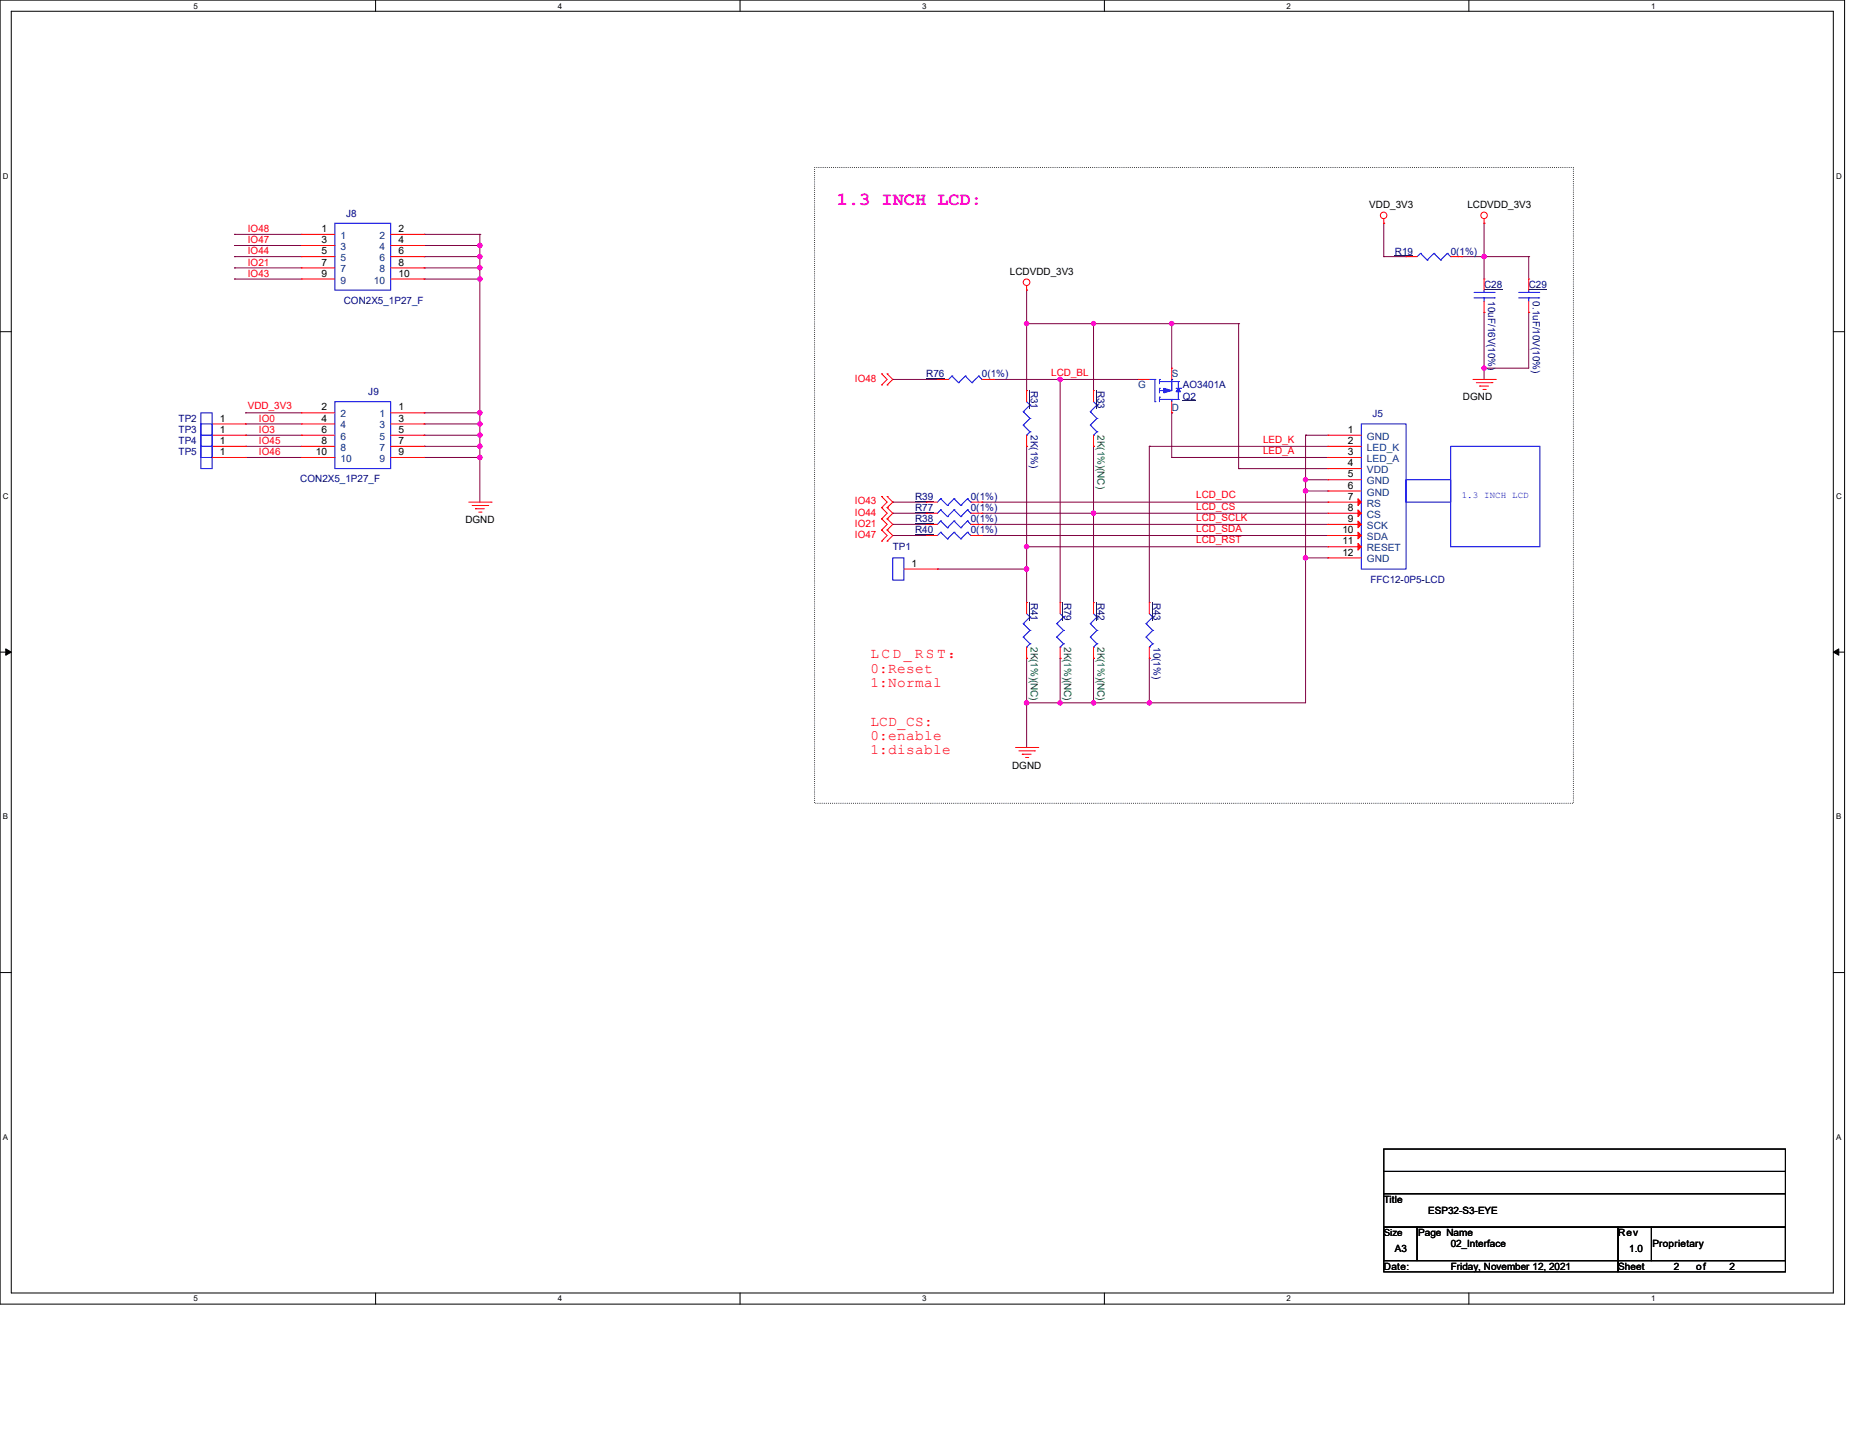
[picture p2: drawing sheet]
<svg xmlns="http://www.w3.org/2000/svg" width="558mm" height="431mm" viewBox="0 0 558 431" stroke-linecap="round" stroke-linejoin="round" font-family="sans-serif">
<g fill="none" stroke="#000" stroke-width=".3">
<path d="M0 0h554.3v392h-554.3zM3.4 3.4h547.5v385.2h-547.5zM112.9 0v3.4M222.4 0v3.4M331.9 0v3.4M441.4 0v3.4M0 99.7h3.4M550.9 99.7h3.3M0 196h3.4M1.7 195l1.7 1-1.7 .9zM550.9 196l1.6-1v1.9zM550.9 196h3.3"/>
<path d="M0 292.3h3.4M550.9 292.3h3.3M112.9 388.6v3.4M222.4 388.6v3.4M331.9 388.6v3.4M441.4 388.6v3.4"/>
</g>
<path d="M1.7 195l1.7 1-1.7 .9zM550.9 196l1.6-1v1.9z" fill="#000"/>
<path d="M244.8 50.3h228v191.1h-228z" fill="none" stroke="#000" stroke-width=".3" stroke-dasharray="0 .6"/>
<path d="M308.5 197.9h.1M308.5 197.9v13.3" fill="none" stroke="#800040" stroke-width=".3"/>
<circle cx="308.5" cy="211.2" r=".65" fill="#f0f"/>
<circle cx="308.5" cy="211.2" r=".65" fill="none" stroke="#f0f" stroke-width=".3"/>
<path d="M308.5 134.2h.1M308.5 134.2v30.1" fill="none" stroke="#800040" stroke-width=".3"/>
<circle cx="308.5" cy="164.3" r=".65" fill="#f0f"/>
<circle cx="308.5" cy="164.3" r=".65" fill="none" stroke="#f0f" stroke-width=".3"/>
<path d="M328.6 97.3h.1M328.6 97.3v20.1M328.6 134.2h.1M328.6 134.2v20.1" fill="none" stroke="#800040" stroke-width=".3"/>
<circle cx="328.6" cy="97.2" r=".63" fill="#f0f"/>
<circle cx="328.6" cy="97.2" r=".63" fill="none" stroke="#f0f" stroke-width=".3"/>
<path d="M308.5 97.3h.1M308.5 97.3h20.1M308.5 97.3v20.1" fill="none" stroke="#800040" stroke-width=".3"/>
<circle cx="308.5" cy="97.2" r=".65" fill="#f0f"/>
<circle cx="308.5" cy="97.2" r=".65" fill="none" stroke="#f0f" stroke-width=".3"/>
<path d="M328.6 197.9h.1M328.6 197.9v13.3" fill="none" stroke="#800040" stroke-width=".3"/>
<circle cx="328.6" cy="211.2" r=".63" fill="#f0f"/>
<circle cx="328.6" cy="211.2" r=".63" fill="none" stroke="#f0f" stroke-width=".3"/>
<path d="M328.6 154.3h.1M328.6 154.3h70.4M308.5 164.3h.1M308.5 164.3v6.7M308.5 164.3h90.5M308.5 211.2h.1M308.5 211.2h10.1M308.5 211.2v13.5" fill="none" stroke="#800040" stroke-width=".3"/>
<circle cx="328.6" cy="154.2" r=".64" fill="#f0f"/>
<circle cx="328.6" cy="154.2" r=".64" fill="none" stroke="#f0f" stroke-width=".3"/>
<g fill="none" stroke="#800040" stroke-width=".3">
<path d="M415.8 67.1h.1M415.8 77.1h.1M415.8 67.1v10M415.8 77.1h6.7M439.3 77.1h.1M439.3 77.1h6.6M308.5 87.2h.1M308.5 87.2v10.1M445.9 93.9h.1M445.9 93.9v16.8M328.6 154.3h.1M328.6 154.3v26.8"/>
<path d="M328.6 211.2h.1M328.6 211.2h16.8"/>
</g>
<circle cx="445.9" cy="110.7" r=".63" fill="#f0f"/>
<circle cx="445.9" cy="110.7" r=".63" fill="none" stroke="#f0f" stroke-width=".3"/>
<g fill="none" stroke="#800040" stroke-width=".3">
<path d="M445.9 77.1h.1M445.9 67.1h.1M445.9 67.1v16.8M445.9 77.1h13.5M459.4 93.9h.1M459.4 93.9v16.8h-13.5M445.9 110.7h.1M445.9 110.7v3.3M352.1 137.5h.1M352.1 137.5h46.9M295.1 157.6h.1M295.1 150.9h.1"/>
<path d="M295.1 157.6h103.9M295.1 150.9h103.9M345.4 211.2h.1M345.4 211.2h46.9"/>
</g>
<circle cx="445.9" cy="77.1" r=".64" fill="#f0f"/>
<circle cx="445.9" cy="77.1" r=".64" fill="none" stroke="#f0f" stroke-width=".3"/>
<path d="M459.4 77.1h.1M459.4 77.1v6.8M328.6 97.3h.1M328.6 97.3h23.5M345.4 134.2h.1M345.4 134.2h53.6M345.4 134.2v46.9M345.4 197.9h.1M345.4 197.9v13.3" fill="none" stroke="#800040" stroke-width=".3"/>
<circle cx="345.4" cy="211.2" r=".64" fill="#f0f"/>
<circle cx="345.4" cy="211.2" r=".64" fill="none" stroke="#f0f" stroke-width=".3"/>
<path d="M352.1 97.3h.1M352.1 97.3v13.4" fill="none" stroke="#800040" stroke-width=".3"/>
<circle cx="352.1" cy="97.2" r=".65" fill="#f0f"/>
<circle cx="352.1" cy="97.2" r=".65" fill="none" stroke="#f0f" stroke-width=".3"/>
<path d="M352.1 97.3h.1M352.1 97.3h20.1M372.2 97.3h.1M372.2 97.3v43.5M352.1 124.1h.1M352.1 124.1v13.4M392.3 130.8h.1M392.3 130.8h6.7M392.3 130.8v13.4M372.2 140.8h.1M372.2 140.8h26.8" fill="none" stroke="#800040" stroke-width=".3"/>
<circle cx="392.3" cy="144.2" r=".65" fill="#f0f"/>
<circle cx="392.3" cy="144.2" r=".65" fill="none" stroke="#f0f" stroke-width=".3"/>
<path d="M392.3 144.2h.1M392.3 147.6h.1M392.3 144.2h6.7M392.3 147.6h6.7M392.3 144.2v23.5M392.3 167.7h.1M392.3 167.7h6.7" fill="none" stroke="#800040" stroke-width=".3"/>
<circle cx="392.3" cy="147.5" r=".65" fill="#f0f"/>
<circle cx="392.3" cy="147.5" r=".65" fill="none" stroke="#f0f" stroke-width=".3"/>
<path d="M392.3 167.7h.1M392.3 167.7v43.5" fill="none" stroke="#800040" stroke-width=".3"/>
<circle cx="392.3" cy="167.7" r=".66" fill="#f0f"/>
<circle cx="392.3" cy="167.7" r=".66" fill="none" stroke="#f0f" stroke-width=".3"/>
<path d="M268.3 114h.1M268.3 114h13.4M268.3 157.6h.1M268.3 154.3h.1M268.3 157.6h10M268.3 154.3h10M295.1 154.3h.1M295.1 154.3h33.5M318.6 197.9h.1M318.6 197.9v13.3" fill="none" stroke="#800040" stroke-width=".3"/>
<circle cx="318.5" cy="211.2" r=".65" fill="#f0f"/>
<circle cx="318.5" cy="211.2" r=".65" fill="none" stroke="#f0f" stroke-width=".3"/>
<path d="M318.6 114h.1M318.6 114v67.1M318.6 211.2h.1M318.6 211.2h10" fill="none" stroke="#800040" stroke-width=".3"/>
<circle cx="318.5" cy="114" r=".65" fill="#f0f"/>
<circle cx="318.5" cy="114" r=".65" fill="none" stroke="#f0f" stroke-width=".3"/>
<g fill="none" stroke="#800040" stroke-width=".3">
<path d="M70.4 73.8h.1M70.4 77.1h.1M70.4 70.4h.1M70.4 73.8h20.2M70.4 77.1h20.2M70.4 70.4h20.2M70.4 80.5h.1M70.4 83.9h.1M70.4 80.5h20.2M70.4 83.9h20.2M318.6 114h.1M318.6 114h23.4"/>
<path d="M73.8 124.1h.1M73.8 127.4h.1M73.8 130.8h.1M73.8 134.2h.1M73.8 137.5h.1M73.8 124.1h16.8M73.8 127.4h16.8M73.8 130.8h16.8M73.8 134.2h16.8M73.8 137.5h16.8M127.4 137.5h.1M127.4 137.5h16.8"/>
</g>
<circle cx="144.2" cy="137.5" r=".64" fill="#f0f"/>
<circle cx="144.2" cy="137.5" r=".64" fill="none" stroke="#f0f" stroke-width=".3"/>
<path d="M127.4 134.2h.1M127.4 134.2h16.8M144.2 137.5h.1M144.2 137.5v13.4" fill="none" stroke="#800040" stroke-width=".3"/>
<circle cx="144.2" cy="134.1" r=".64" fill="#f0f"/>
<circle cx="144.2" cy="134.1" r=".64" fill="none" stroke="#f0f" stroke-width=".3"/>
<path d="M127.4 130.8h.1M127.4 130.8h16.8M144.2 134.2h.1M144.2 134.2v3.3" fill="none" stroke="#800040" stroke-width=".3"/>
<circle cx="144.2" cy="130.8" r=".63" fill="#f0f"/>
<circle cx="144.2" cy="130.8" r=".63" fill="none" stroke="#f0f" stroke-width=".3"/>
<path d="M127.4 127.4h.1M127.4 127.4h16.8M144.2 130.8h.1M144.2 130.8v3.4" fill="none" stroke="#800040" stroke-width=".3"/>
<circle cx="144.2" cy="127.4" r=".63" fill="#f0f"/>
<circle cx="144.2" cy="127.4" r=".63" fill="none" stroke="#f0f" stroke-width=".3"/>
<path d="M127.4 83.9h.1M127.4 83.9h16.8M144.2 83.9h.1M144.2 83.9v46.9M127.4 124.1h.1M127.4 124.1h16.8M144.2 127.4h.1M144.2 124.1h.1" fill="none" stroke="#800040" stroke-width=".3"/>
<circle cx="144.2" cy="124.1" r=".64" fill="#f0f"/>
<circle cx="144.2" cy="124.1" r=".64" fill="none" stroke="#f0f" stroke-width=".3"/>
<circle cx="144.2" cy="83.8" r=".64" fill="#f0f"/>
<circle cx="144.2" cy="83.8" r=".64" fill="none" stroke="#f0f" stroke-width=".3"/>
<path d="M127.4 80.5h.1M127.4 80.5h16.8" fill="none" stroke="#800040" stroke-width=".3"/>
<circle cx="144.2" cy="80.5" r=".63" fill="#f0f"/>
<circle cx="144.2" cy="80.5" r=".63" fill="none" stroke="#f0f" stroke-width=".3"/>
<path d="M127.4 77.1h.1M127.4 77.1h16.8M144.2 80.5h.1M144.2 80.5v3.4" fill="none" stroke="#800040" stroke-width=".3"/>
<circle cx="144.2" cy="77.1" r=".63" fill="#f0f"/>
<circle cx="144.2" cy="77.1" r=".63" fill="none" stroke="#f0f" stroke-width=".3"/>
<path d="M127.4 73.8h.1M127.4 73.8h16.8M144.2 77.1h.1M144.2 77.1v3.4" fill="none" stroke="#800040" stroke-width=".3"/>
<circle cx="144.2" cy="73.8" r=".64" fill="#f0f"/>
<circle cx="144.2" cy="73.8" r=".64" fill="none" stroke="#f0f" stroke-width=".3"/>
<path d="M127.4 70.4h.1M127.4 70.4h16.8M144.2 73.8h.1M144.2 70.4h.1M144.2 70.4v6.7M281.7 171h.1M281.7 171h26.8M308.5 171h.1M308.5 171v10.1" fill="none" stroke="#800040" stroke-width=".3"/>
<circle cx="308.5" cy="171" r=".66" fill="#f0f"/>
<circle cx="308.5" cy="171" r=".66" fill="none" stroke="#f0f" stroke-width=".3"/>
<path d="M298.4 114h.1M298.4 114h20.2M268.3 150.9h.1M268.3 150.9h10M268.3 161h.1M268.3 161h10M295.1 161h.1M295.1 161h103.9" fill="none" stroke="#800040" stroke-width=".3"/>
<g fill="none" stroke="#f00" stroke-width=".3">
<path d="M90.6 70.4h.1M90.6 73.8h.1M90.6 77.1h.1M90.6 77.1h10M90.6 70.4h10M90.6 73.8h10M117.4 77.1h10M117.4 70.4h10M117.4 73.8h10M127.4 70.4h.1M127.4 73.8h.1M127.4 77.1h.1"/>
<path d="M415.8 67.1h.1M415.8 65.7v1.4M422.5 77.1h.1M422.5 77.1h3.3M435.9 77.1h3.4M439.3 77.1h.1M445.9 67.1h.1M445.9 65.7v1.4M90.6 80.5h.1M90.6 83.9h.1M90.6 80.5h10M90.6 83.9h10"/>
<path d="M117.4 80.5h10M117.4 83.9h10M127.4 80.5h.1M127.4 83.9h.1M308.5 87.2h.1M308.5 85.9v1.3M264.9 112.4h.1M264.9 115.7h.1M264.9 112.4l1.7 1.6-1.7 1.7M266.6 115.7h.1M266.6 112.4h.1M266.6 112.4l1.7 1.6-1.7 1.7"/>
<path d="M328.6 117.4h.1M328.6 117.4v3.3M442.6 114h6.7M443.6 115h4.7M444.6 116h.1M444.6 116h2.7M445.6 117.1h.7M446.3 117.1h.1M448.3 115h.1M449.3 114h.1M328.6 134.2h.1M328.6 130.8v3.4"/>
<path d="M140.8 150.9h6.8M141.9 151.9h4.7M142.9 152.9h.1M142.9 152.9h2.6M143.8 153.9h.7M144.5 153.9h.1M146.6 151.9h.1M147.6 150.9h.1M264.9 156h.1M264.9 159.3h.1M264.9 149.2h.1M264.9 152.6h.1"/>
<path d="M264.9 156l1.7 1.6-1.7 1.7M264.9 159.3l1.7 1.7-1.7 1.6M264.9 149.2l1.7 1.7-1.7 1.7M264.9 152.6l1.7 1.7-1.7 1.7M266.6 159.3h.1M266.6 156h.1M266.6 152.6h.1M266.6 149.2h.1M266.6 156l1.7 1.6-1.7 1.7M266.6 159.3l1.7 1.7-1.7 1.6M266.6 149.2l1.7 1.7-1.7 1.7M266.6 152.6l1.7 1.7-1.7 1.7"/>
<path d="M278.3 150.9h.1M278.3 150.9h3.4M291.7 150.9h3.4M295.1 150.9h.1M264.9 162.6h.1M266.6 162.6h.1M305.1 224.7h6.7M306.2 225.7h4.7M307.2 226.7h.1M307.2 226.7h2.6M308.1 227.7h.7M308.8 227.7h.1"/>
<path d="M310.9 225.7h.1M311.8 224.7h.1"/>
<circle cx="415.8" cy="64.7" r=".97"/>
<circle cx="445.9" cy="64.7" r=".97"/>
<circle cx="308.5" cy="84.8" r=".99"/>
</g>
<path d="M415.8 352.1h120.7v6.7h-120.7zM415.8 358.8h120.7v10.1h-120.7zM415.8 345.4h120.7v6.7h-120.7zM415.8 368.9h10v10h-10zM415.8 378.9h70.4v3.4h-70.4zM415.8 368.9h120.7v10h-120.7zM425.8 368.9h60.4v10h-60.4zM486.2 368.9h10v10h-10zM486.2 378.9h50.3v3.4h-50.3zM496.2 368.9h40.3v10h-40.3z" fill="none" stroke="#000" stroke-width=".3"/>
<g fill="none" stroke="#00f" stroke-width=".3">
<path d="M100.6 67.1h16.8v20.1h-16.8zM426.8 76.2h.1M426.8 76.2l-1 .9M426.8 76.2l2 1.9M428.8 78.1h.1M430.9 76.2h.1M430.9 76.2l-2.1 1.9M430.9 76.2l2 1.9M432.9 78.1h.1M434.9 76.2h.1M434.9 76.2l-2 1.9M434.9 76.2l1 .9"/>
<path d="M435.9 77.1h.1M345.4 114h1.6M347 114h.1M347 114v6.7M348.4 114h.1M348.4 116.7h.1M348.4 119.4h.1M348.4 114.7h5.7M348.4 114v1.4M348.4 116.7v1.4M348.4 119.4v1.3M351.7 114.7h.1"/>
<path d="M352.1 114h.1M352.1 114.7h.1M352.1 114v3.4M353.4 116.7h1.4M354.1 114.7h.1M354.1 117.7h.1M354.1 114.7v2M354.1 117.7v2.4M354.8 116.7h.1M327.6 123.7h.1M327.6 127.8h.1M327.6 123.7l2 2.1"/>
<path d="M327.6 127.8l2 2M328.6 130.8h.1M328.6 120.7l1 1.1M329.6 121.8h.1M329.6 125.8h.1M329.6 129.8h.1M329.6 121.8l-2 1.9M329.6 125.8l-2 2M329.6 129.8l-1 1M347 120.7h.1M348.4 120.1h.1M348.4 120.1h5.7"/>
<path d="M348.7 120.1h.1M352.1 120.1h.1M352.1 120.1v.6M354.1 120.1h.1M282.7 149.9h.1M282.7 149.9l-1 1M282.7 149.9l2 2M284.7 151.9h.1M286.7 149.9h.1M286.7 149.9l-2 2M286.7 149.9l2 2M288.7 151.9h.1"/>
<path d="M290.7 149.9h.1M290.7 149.9l-2 2M290.7 149.9l1 1M291.7 150.9h.1"/>
</g>
<path d="M419.1 76.9h5.5M329.4 117.4v5.5M274.9 150.7h5.5" fill="none" stroke="#000080" stroke-width=".3"/>
<path d="M354.1 116.7l.7 1h-1.4z" fill="#00f"/>
<path d="M354.1 116.7l.7 1h-1.4z" fill="none" stroke="#00f" stroke-width=".3"/>
<path d="M349.7 116.7l2.4 .7-2.4 .7z" fill="#00f"/>
<g fill="none" stroke="#00f" stroke-width=".3">
<path d="M348.4 117.4h2M349.7 116.7l2.4 .7-2.4 .7zM350.4 117.4h.1M100.6 120.7h16.8v20.1h-16.8zM409.1 127.4h13.4v43.6h-13.4zM435.9 134.2h26.8v30.1h-26.8zM282.7 156.6h.1M282.7 160h.1M282.7 156.6l-1 1M282.7 156.6l2 2M282.7 160l-1 1M282.7 160l2 2"/>
<path d="M284.7 158.6h.1M286.7 156.6h.1M286.7 160h.1M286.7 156.6l-2 2M286.7 156.6l2 2M286.7 160l-2 2M286.7 160l2 2M288.7 158.6h.1M290.7 156.6h.1M290.7 160h.1M290.7 156.6l-2 2M290.7 156.6l1 1"/>
<path d="M290.7 160l-2 2M290.7 160l1 1M291.7 157.6h.1M422.5 144.2h13.4v6.7h-13.4zM284.7 162h.1M288.7 162h.1M291.7 161h.1M344.4 187.5h.1M344.4 191.5h.1M344.4 187.5l2 2M344.4 191.5l2 2M345.4 194.5h.1"/>
<path d="M345.4 184.4l1 1.1M346.4 185.5h.1M346.4 189.5h.1M346.4 193.5h.1M346.4 185.5l-2 2M346.4 189.5l-2 2M346.4 193.5l-1 1"/>
</g>
<path d="M355.4 120.5h4M274.9 157.4h5.5M274.9 160.7h5.5M346.2 181.1v5.5" fill="none" stroke="#000080" stroke-width=".3"/>
<g fill="none" stroke="#f00" stroke-width=".3">
<path d="M342 114h.1M342 114h3.4M352.1 110.7h.1M352.1 110.7v3.3M90.6 124.1h.1M90.6 127.4h.1M90.6 130.8h.1M90.6 134.2h.1M90.6 137.5h.1M90.6 124.1h10M90.6 127.4h10M90.6 130.8h10"/>
<path d="M90.6 134.2h10M90.6 137.5h10M117.4 124.1h10M117.4 127.4h10M117.4 130.8h10M117.4 134.2h10M117.4 137.5h10M127.4 124.1h.1M127.4 127.4h.1M127.4 130.8h.1M127.4 134.2h.1M127.4 137.5h.1"/>
<path d="M352.1 124.1h.1M352.1 120.7v3.4M399 130.8h.1M399 134.2h.1M399 137.5h.1M399 130.8h10.1M399 134.2h10.1M399 137.5h10.1M278.3 157.6h.1M278.3 157.6h3.4M291.7 157.6h3.4M295.1 157.6h.1"/>
<path d="M399 140.8h.1M399 144.2h.1M399 147.6h.1M399 140.8h10.1M399 144.2h10.1M399 147.6h10.1M278.3 161h.1M278.3 161h3.4M291.7 161h3.4M295.1 161h.1M345.4 181.1h.1M345.4 197.9h.1"/>
<path d="M345.4 181.1v3.3M345.4 194.5v3.4"/>
</g>
<path d="M408.1 149.9l1 1-1 1z" fill="#f00"/>
<path d="M399 150.9h.1M399 150.9h10.1M408.1 149.9l1 1-1 1z" fill="none" stroke="#f00" stroke-width=".3"/>
<path d="M408.1 153.2l1 1.1-1 1z" fill="#f00"/>
<path d="M399 154.3h.1M399 154.3h10.1M408.1 153.2l1 1.1-1 1z" fill="none" stroke="#f00" stroke-width=".3"/>
<path d="M408.1 156.6l1 1-1 1z" fill="#f00"/>
<path d="M399 157.6h.1M399 157.6h10.1M408.1 156.6l1 1-1 1z" fill="none" stroke="#f00" stroke-width=".3"/>
<path d="M408.1 159.9l1 1.1-1 1z" fill="#f00"/>
<path d="M408.1 159.9l1 1.1-1 1zM399 161h.1M399 161h10.1" fill="none" stroke="#f00" stroke-width=".3"/>
<path d="M408.1 163.3l1 1-1 1.1z" fill="#f00"/>
<g fill="none" stroke="#f00" stroke-width=".3">
<path d="M445.9 83.9h.1M445.9 93.9h.1M445.9 83.9v3.3M445.9 90.6v3.3M459.4 83.9h.1M459.4 93.9h.1M459.4 83.9v3.3M459.4 90.6v3.3M281.7 114h.1M281.7 114h3.3M295.1 114h3.3M298.4 114h.1"/>
<path d="M308.5 117.4h.1M308.5 117.4v3.3M63.8 127.4h10M63.8 130.8h10M63.8 134.2h10M63.8 137.5h10M73.8 127.4h.1M73.8 130.8h.1M73.8 134.2h.1M73.8 137.5h.1M308.5 134.2h.1M308.5 130.8v3.4"/>
<path d="M278.3 154.3h.1M278.3 154.3h3.4M291.7 154.3h3.4M295.1 154.3h.1M271.6 171h10.1M281.7 171h.1M399 164.3h.1M399 167.7h.1M399 164.3h10.1M399 167.7h10.1M408.1 163.3l1 1-1 1.1zM308.5 181.1h.1"/>
<path d="M308.5 197.9h.1M308.5 181.1v3.3M308.5 194.5v3.4M318.6 181.1h.1M318.6 197.9h.1M318.6 181.1v3.3M318.6 194.5v3.4M328.6 181.1h.1M328.6 197.9h.1M328.6 181.1v3.3M328.6 194.5v3.4"/>
</g>
<g fill="none" stroke="#00f" stroke-width=".3">
<path d="M442.9 89.5h6.1M442.9 87.9h6.1M445.9 87.9h.1M445.9 89.5h.1M445.9 87.2v.7M445.9 89.5v1.1M449 89.5h.1M449 87.9h.1M456.4 89.5h6M456.4 87.9h6M459.4 87.9h.1M459.4 89.5h.1"/>
<path d="M459.4 87.2v.7M459.4 89.5v1.1M462.4 89.5h.1M462.4 87.9h.1M286 113h.1M286 113l-1 1M286 113l2 2M288 115h.1M290.1 113h.1M290.1 113l-2.1 2M290.1 113l2 2M292.1 115h.1"/>
<path d="M294.1 113h.1M294.1 113l-2 2M294.1 113l1 1M295.1 114h.1M60.4 124.1h3.4v6.7h-3.4zM60.4 127.4h3.4v6.8h-3.4zM60.4 130.8h3.4v6.7h-3.4zM60.4 134.2h3.4v6.6h-3.4zM307.5 123.7h.1M307.5 127.8h.1M307.5 123.7l2 2.1M307.5 127.8l2 2"/>
<path d="M308.5 130.8h.1M308.5 120.7l1 1.1M309.5 121.8h.1M309.5 125.8h.1M309.5 129.8h.1M309.5 121.8l-2 1.9M309.5 125.8l-2 2M309.5 129.8l-1 1M282.7 153.2h.1M282.7 153.2l-1 1.1M282.7 153.2l2 2.1M284.7 155.3h.1"/>
<path d="M286.7 153.2h.1M286.7 153.2l-2 2.1M286.7 153.2l2 2.1M288.7 155.3h.1M290.7 153.2h.1M290.7 153.2l-2 2.1M290.7 153.2l1 1.1M291.7 154.3h.1M268.3 167.7h3.3v6.7h-3.3zM307.5 187.5h.1M307.5 191.5h.1M307.5 187.5l2 2"/>
<path d="M307.5 191.5l2 2M308.5 194.5h.1M308.5 184.4l1 1.1M309.5 185.5h.1M309.5 189.5h.1M309.5 193.5h.1M309.5 185.5l-2 2M309.5 189.5l-2 2M309.5 193.5l-1 1M317.5 187.5h.1M317.5 191.5h.1M317.5 187.5l2.1 2"/>
<path d="M317.5 191.5l2.1 2M318.6 194.5h.1M318.6 184.4l1 1.1M319.6 185.5h.1M319.6 189.5h.1M319.6 193.5h.1M319.6 185.5l-2.1 2M319.6 189.5l-2.1 2M319.6 193.5l-1 1M327.6 187.5h.1M327.6 191.5h.1M327.6 187.5l2 2"/>
<path d="M327.6 191.5l2 2M328.6 194.5h.1M328.6 184.4l1 1.1M329.6 185.5h.1M329.6 189.5h.1M329.6 193.5h.1M329.6 185.5l-2 2M329.6 189.5l-2 2M329.6 193.5l-1 1"/>
</g>
<path d="M445.9 87h5.5M459.3 87h5.5M278.3 113.8h5.5M309.3 117.4v5.5M274.9 154.1h5.5M309.3 181.1v5.5M319.4 181.1v5.5M329.4 181.1v5.5" fill="none" stroke="#000080" stroke-width=".3"/>
<circle cx="308.5" cy="211.2" r=".65" fill="#f0f"/>
<circle cx="308.5" cy="211.2" r=".65" fill="none" stroke="#f0f" stroke-width=".3"/>
<circle cx="308.5" cy="164.3" r=".65" fill="#f0f"/>
<circle cx="308.5" cy="164.3" r=".65" fill="none" stroke="#f0f" stroke-width=".3"/>
<circle cx="328.6" cy="97.2" r=".63" fill="#f0f"/>
<circle cx="328.6" cy="97.2" r=".63" fill="none" stroke="#f0f" stroke-width=".3"/>
<circle cx="308.5" cy="97.2" r=".65" fill="#f0f"/>
<circle cx="308.5" cy="97.2" r=".65" fill="none" stroke="#f0f" stroke-width=".3"/>
<circle cx="328.6" cy="211.2" r=".63" fill="#f0f"/>
<circle cx="328.6" cy="211.2" r=".63" fill="none" stroke="#f0f" stroke-width=".3"/>
<circle cx="328.6" cy="154.2" r=".64" fill="#f0f"/>
<circle cx="328.6" cy="154.2" r=".64" fill="none" stroke="#f0f" stroke-width=".3"/>
<circle cx="445.9" cy="110.7" r=".63" fill="#f0f"/>
<circle cx="445.9" cy="110.7" r=".63" fill="none" stroke="#f0f" stroke-width=".3"/>
<circle cx="445.9" cy="77.1" r=".64" fill="#f0f"/>
<circle cx="445.9" cy="77.1" r=".64" fill="none" stroke="#f0f" stroke-width=".3"/>
<circle cx="345.4" cy="211.2" r=".64" fill="#f0f"/>
<circle cx="345.4" cy="211.2" r=".64" fill="none" stroke="#f0f" stroke-width=".3"/>
<circle cx="352.1" cy="97.2" r=".65" fill="#f0f"/>
<circle cx="352.1" cy="97.2" r=".65" fill="none" stroke="#f0f" stroke-width=".3"/>
<circle cx="392.3" cy="144.2" r=".65" fill="#f0f"/>
<circle cx="392.3" cy="144.2" r=".65" fill="none" stroke="#f0f" stroke-width=".3"/>
<circle cx="392.3" cy="147.5" r=".65" fill="#f0f"/>
<circle cx="392.3" cy="147.5" r=".65" fill="none" stroke="#f0f" stroke-width=".3"/>
<circle cx="392.3" cy="167.7" r=".66" fill="#f0f"/>
<circle cx="392.3" cy="167.7" r=".66" fill="none" stroke="#f0f" stroke-width=".3"/>
<circle cx="318.5" cy="211.2" r=".65" fill="#f0f"/>
<circle cx="318.5" cy="211.2" r=".65" fill="none" stroke="#f0f" stroke-width=".3"/>
<circle cx="318.5" cy="114" r=".65" fill="#f0f"/>
<circle cx="318.5" cy="114" r=".65" fill="none" stroke="#f0f" stroke-width=".3"/>
<circle cx="144.2" cy="137.5" r=".64" fill="#f0f"/>
<circle cx="144.2" cy="137.5" r=".64" fill="none" stroke="#f0f" stroke-width=".3"/>
<circle cx="144.2" cy="134.1" r=".64" fill="#f0f"/>
<circle cx="144.2" cy="134.1" r=".64" fill="none" stroke="#f0f" stroke-width=".3"/>
<circle cx="144.2" cy="130.8" r=".63" fill="#f0f"/>
<circle cx="144.2" cy="130.8" r=".63" fill="none" stroke="#f0f" stroke-width=".3"/>
<circle cx="144.2" cy="127.4" r=".63" fill="#f0f"/>
<circle cx="144.2" cy="127.4" r=".63" fill="none" stroke="#f0f" stroke-width=".3"/>
<circle cx="144.2" cy="124.1" r=".64" fill="#f0f"/>
<circle cx="144.2" cy="124.1" r=".64" fill="none" stroke="#f0f" stroke-width=".3"/>
<circle cx="144.2" cy="83.8" r=".64" fill="#f0f"/>
<circle cx="144.2" cy="83.8" r=".64" fill="none" stroke="#f0f" stroke-width=".3"/>
<circle cx="144.2" cy="80.5" r=".63" fill="#f0f"/>
<circle cx="144.2" cy="80.5" r=".63" fill="none" stroke="#f0f" stroke-width=".3"/>
<circle cx="144.2" cy="77.1" r=".63" fill="#f0f"/>
<circle cx="144.2" cy="77.1" r=".63" fill="none" stroke="#f0f" stroke-width=".3"/>
<circle cx="144.2" cy="73.8" r=".64" fill="#f0f"/>
<circle cx="144.2" cy="73.8" r=".64" fill="none" stroke="#f0f" stroke-width=".3"/>
<circle cx="308.5" cy="171" r=".66" fill="#f0f"/>
<circle cx="308.5" cy="171" r=".66" fill="none" stroke="#f0f" stroke-width=".3"/>
<text font-size="5.6" fill="#f0f" x="251.5" y="61.7">1.3 INCH LCD:</text>
<g font-size="4.3" fill="#f00">
<text x="261.5" y="197.9">LC D _ R S T ：</text>
<text x="261.5" y="202.2">0:Reset</text>
<text x="261.5" y="206.5">1:Normal</text>
<text x="261.5" y="218.1">LCD_CS:</text>
<text x="261.5" y="222.4">0:enable</text>
<text x="261.5" y="226.7">1:disable</text>
</g>
<g font-size="3" fill="#000080">
<text x="104" y="65.1">J8</text>
<text x="419.1" y="76.5">R19</text>
<text x="435.9" y="76.5">0(1%)</text>
<text x="445.9" y="86.6">C28</text>
<text x="459.4" y="86.6">C29</text>
<text x="103.3" y="91.3">CON2X5_1P27_F</text>
<text x="447.2" y="90.6" transform="rotate(90 447.2 90.6)">10uF/16V(10%)</text>
<text x="460.6" y="90.6" transform="rotate(90 460.6 90.6)">0.1uF/10V(10%)</text>
<text x="278.3" y="113.4">R76</text>
<text x="295.1" y="113.4">0(1%)</text>
<text x="110.7" y="118.7">J9</text>
<text x="309.7" y="117.4" transform="rotate(90 309.7 117.4)">R31</text>
<text x="329.8" y="117.4" transform="rotate(90 329.8 117.4)">R33</text>
<text x="355.4" y="116.8">AO3401A</text>
<text x="355.4" y="120.1">Q2</text>
<text x="412.4" y="125.5">J5</text>
<text x="53.7" y="126.8">TP2</text>
<text x="53.7" y="130.1">TP3</text>
<text x="309.7" y="130.8" transform="rotate(90 309.7 130.8)">2K(1%)</text>
<text x="53.7" y="133.5">TP4</text>
<text x="53.7" y="136.9">TP5</text>
<text x="90.2" y="144.9">CON2X5_1P27_F</text>
<text x="275" y="150.3">R39</text>
<text x="275" y="153.6">R77</text>
<text x="291.7" y="150.3">0(1%)</text>
<text x="291.7" y="153.6">0(1%)</text>
<text x="275" y="157">R38</text>
<text x="275" y="160.3">R40</text>
<text x="291.7" y="157">0(1%)</text>
<text x="291.7" y="160.3">0(1%)</text>
<text x="268.3" y="165.4">TP1</text>
<text x="411.8" y="175.1">FFC12-0P5-LCD</text>
<text x="309.7" y="181.1" transform="rotate(90 309.7 181.1)">R41</text>
<text x="319.8" y="181.1" transform="rotate(90 319.8 181.1)">R79</text>
<text x="329.8" y="181.1" transform="rotate(90 329.8 181.1)">R42</text>
<text x="346.6" y="181.1" transform="rotate(90 346.6 181.1)">R43</text>
<text x="346.6" y="194.5" transform="rotate(90 346.6 194.5)">10(1%)</text>
</g>
<g font-size="3">
<text x="411.4" y="62.4">VDD_3V3</text>
<text x="440.9" y="62.4">LCDVDD_3V3</text>
<text x="96.6" y="69.7">1</text>
<text x="119.7" y="69.7">2</text>
<text x="96.6" y="73.1">3</text>
<text x="96.6" y="76.4">5</text>
<text x="119.7" y="73.1">4</text>
<text x="119.7" y="76.4">6</text>
<text x="96.6" y="79.8">7</text>
<text x="96.6" y="83.1">9</text>
<text x="119.7" y="79.8">8</text>
<text x="119.7" y="83.1">10</text>
<text x="303.4" y="82.6">LCDVDD_3V3</text>
<text x="96.6" y="123.4">2</text>
<text x="119.7" y="123.4">1</text>
<text x="439.6" y="120.1">DGND</text>
<text x="66.1" y="126.7">1</text>
<text x="66.1" y="130.1">1</text>
<text x="96.6" y="126.7">4</text>
<text x="96.6" y="130.1">6</text>
<text x="119.7" y="126.7">3</text>
<text x="119.7" y="130.1">5</text>
<text x="405" y="130.1">1</text>
<text x="66.1" y="133.4">1</text>
<text x="66.1" y="136.8">1</text>
<text x="94.9" y="136.8">10</text>
<text x="96.6" y="133.4">8</text>
<text x="119.7" y="133.4">7</text>
<text x="119.7" y="136.8">9</text>
<text x="405" y="133.4">2</text>
<text x="405" y="136.8">3</text>
<text x="405" y="140.1">4</text>
<text x="405" y="143.5">5</text>
<text x="405" y="146.9">6</text>
<text x="405" y="150.2">7</text>
<text x="405" y="153.5">8</text>
<text x="139.8" y="157.3">DGND</text>
<text x="403.4" y="160.2">10</text>
<text x="405" y="156.9">9</text>
<text x="403.4" y="163.6">11</text>
<text x="403.4" y="167">12</text>
<text x="273.9" y="170.3">1</text>
<text x="304.1" y="231.1">DGND</text>
<text x="415.8" y="361.5">Title</text>
<text x="429.2" y="364.8">ESP32-S3-EYE</text>
<text x="426.2" y="371.6">Page Name</text>
<text x="486.2" y="371.6">Rev</text>
<text x="419.1" y="376.3">A3</text>
<text x="435.9" y="374.9">02_Interface</text>
<text x="489.5" y="376.3">1.0</text>
<text x="496.6" y="374.9">Proprietary</text>
<text x="415.8" y="381.6">Date:</text>
<text x="435.9" y="381.6">Friday, November 12, 2021</text>
<text x="486.2" y="381.6">Sheet</text>
<text x="503" y="381.6">2</text>
<text x="509.7" y="381.6">of</text>
<text x="519.7" y="381.6">2</text>
</g>
<g font-size="3" fill="#f00">
<text x="74.5" y="69.8">IO48</text>
<text x="74.5" y="73.1">IO47</text>
<text x="74.5" y="76.5">IO44</text>
<text x="74.5" y="79.8">IO21</text>
<text x="74.5" y="83.2">IO43</text>
<text x="315.9" y="112.9">LCD_BL</text>
<text x="256.9" y="114.7">IO48</text>
<text x="74.5" y="123">VDD_3V3</text>
<text x="77.8" y="126.7">IO0</text>
<text x="77.8" y="130.1">IO3</text>
<text x="77.8" y="133.5">IO45</text>
<text x="77.8" y="136.8">IO46</text>
<text x="379.6" y="136.4">LED_A</text>
<text x="379.6" y="133.1">LED_K</text>
<text x="359.5" y="149.8">LCD_DC</text>
<text x="256.9" y="151.6">IO43</text>
<text x="256.9" y="154.9">IO44</text>
<text x="359.5" y="153.2">LCD_CS</text>
<text x="256.9" y="158.3">IO21</text>
<text x="256.9" y="161.7">IO47</text>
<text x="359.5" y="156.5">LCD_SCLK</text>
<text x="359.5" y="159.9">LCD_SDA</text>
<text x="359.5" y="163.2">LCD_RST</text>
</g>
<g font-size="3" fill="#004080">
<text x="102.3" y="71.8">1</text>
<text x="114" y="71.8">2</text>
<text x="102.3" y="75.1">3</text>
<text x="114" y="75.1">4</text>
<text x="102.3" y="78.5">5</text>
<text x="102.3" y="81.9">7</text>
<text x="114" y="78.5">6</text>
<text x="114" y="81.9">8</text>
<text x="102.3" y="85.2">9</text>
<text x="112.3" y="85.2">10</text>
<text x="352.1" y="113.4">S</text>
<text x="342" y="116.8">G</text>
<text x="102.3" y="125.4">2</text>
<text x="114" y="125.4">1</text>
<text x="352.1" y="123.4">D</text>
<text x="102.3" y="128.8">4</text>
<text x="114" y="128.8">3</text>
<text x="102.3" y="132.2">6</text>
<text x="102.3" y="135.5">8</text>
<text x="114" y="132.2">5</text>
<text x="114" y="135.5">7</text>
<text x="410.8" y="132.2">GND</text>
<text x="410.8" y="135.5">LED_K</text>
<text x="102.3" y="138.9">10</text>
<text x="114" y="138.9">9</text>
<text x="410.8" y="138.9">LED_A</text>
<text x="410.8" y="142.2">VDD</text>
<text x="410.8" y="145.5">GND</text>
<text x="410.8" y="148.9">GND</text>
<text x="410.8" y="152.3">RS</text>
<text x="410.8" y="155.6">CS</text>
<text x="410.8" y="159">SCK</text>
<text x="410.8" y="162.3">SDA</text>
<text x="410.8" y="165.7">RESET</text>
<text x="410.8" y="169">GND</text>
</g>
<g font-size="3" fill="#008000">
<text x="329.8" y="130.8" transform="rotate(90 329.8 130.8)">2K(1%)(NC)</text>
<text x="309.7" y="194.5" transform="rotate(90 309.7 194.5)">2K(1%)(NC)</text>
<text x="319.8" y="194.5" transform="rotate(90 319.8 194.5)">2K(1%)(NC)</text>
<text x="329.8" y="194.5" transform="rotate(90 329.8 194.5)">2K(1%)(NC)</text>
</g>
<text font-size="2.9" x="415.8" y="371.5">Size</text>
<text font-size="2.8" fill="#00f" x="439.3" y="149.8">1.3 INCH LCD</text>
<g font-size="2.4">
<text x="58.1" y="2.6">5</text>
<text x="167.6" y="2.6">4</text>
<text x="277.1" y="2.6">3</text>
<text x="386.6" y="2.6">2</text>
<text x="496.1" y="2.6">1</text>
<text x=".9" y="53.7">D</text>
<text x="551.7" y="53.7">D</text>
<text x=".9" y="150">C</text>
<text x="551.7" y="150">C</text>
<text x=".9" y="246.3">B</text>
<text x="551.7" y="246.3">B</text>
<text x=".9" y="342.6">A</text>
<text x="551.7" y="342.6">A</text>
<text x="58.1" y="391.2">5</text>
<text x="167.6" y="391.2">4</text>
<text x="277.1" y="391.2">3</text>
<text x="386.6" y="391.2">2</text>
<text x="496.1" y="391.2">1</text>
</g>
</svg>
